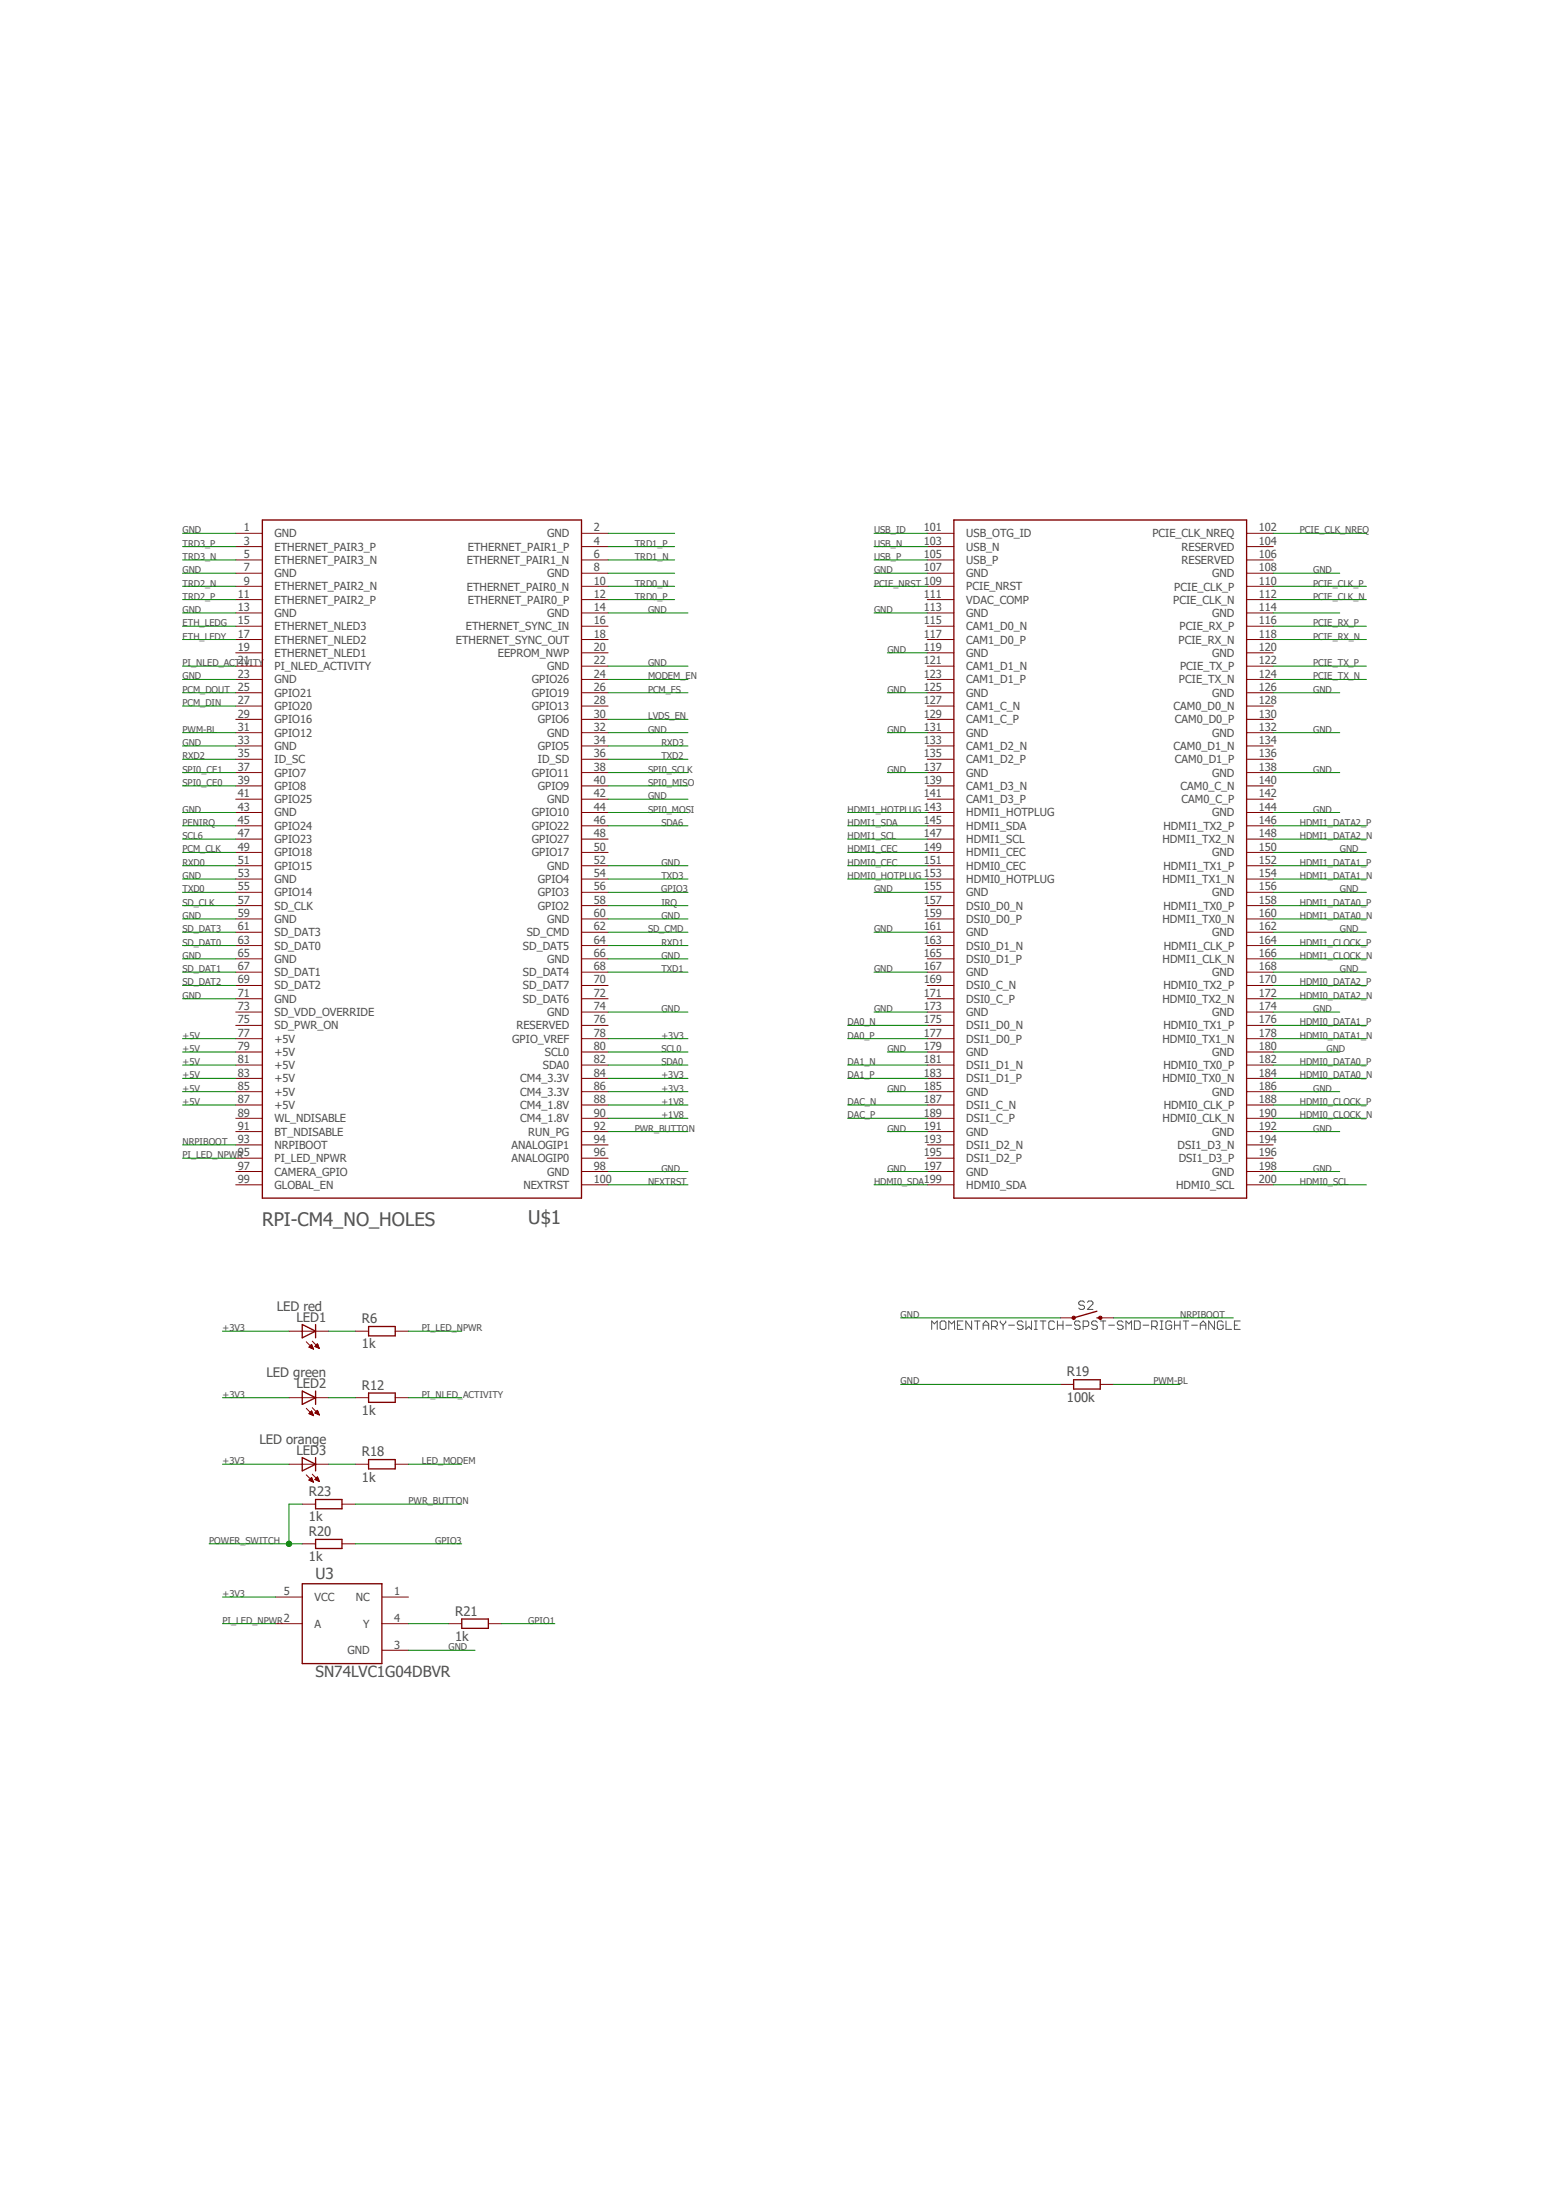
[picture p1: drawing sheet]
<svg xmlns="http://www.w3.org/2000/svg" width="297mm" height="420mm" viewBox="0 0 297 420" stroke-linecap="round" stroke-linejoin="round" font-family="sans-serif">
<path d="M34.2 99.1l228.5 221.8M262.7 99.1l-228.5 221.8" fill="none" stroke="#fff" stroke-width=".19"/>
<g fill="none" stroke="#505050" stroke-width=".19">
<path d="M177.8 253.8v-1.6l.6 .5 .5-.5v1.6M179.5 252.4l.2-.2h.6l.3 .2v1.1l-.3 .3h-.6l-.2-.3zM181.1 253.8v-1.6l.6 .5 .5-.5v1.6M182.8 253h.5M183.8 252.2h-1v1.6h1M185.5 252.2v1.6l-1.1-1.6v1.6M186 252.2h1.1M186.6 252.2v1.6M187.7 253h1M187.7 253.8v-1.1l.5-.5 .5 .5v1.1M189.3 253.2h.8l.3-.2v-.6l-.3-.2h-.8v1.6M189.8 253.2l.6 .6"/>
<path d="M190.9 252.2v.2l.6 .6M191.5 253v.8M192 252.2v.2l-.5 .6M192.5 253h1.1M195.3 252.4l-.3-.2h-.5l-.3 .2v.3l.3 .3h.5l.3 .2v.3l-.3 .3h-.5l-.3-.3M195.8 252.2v1.6l.6-.6 .5 .6v-1.6M197.4 252.2h.6M197.4 253.8h.6M197.7 252.2v1.6M198.5 252.2h1.1M199.1 252.2v1.6M201.3 252.4l-.3-.2h-.6l-.2 .2v1.1l.2 .3h.6l.3-.3"/>
<path d="M201.8 253h1.1M201.8 252.2v1.6M202.9 252.2v1.6M203.5 253h1.1M206.2 252.4l-.3-.2h-.5l-.3 .2v.3l.3 .3h.5l.3 .2v.3l-.3 .3h-.5l-.3-.3M206.8 253.2h.8l.2-.2v-.6l-.2-.2h-.8v1.6M207 248.6l-.3-.2h-.5l-.3 .2v.3l.3 .3h.5l.3 .2v.3l-.3 .3h-.5l-.3-.3M207.6 248.6l.2-.2h.6l.2 .2v.3l-1 1.1h1M209.5 252.4l-.3-.2h-.5l-.3 .2v.3l.3 .3h.5l.3 .2v.3l-.3 .3h-.5l-.3-.3M210 252.2h1.1M210.6 252.2v1.6M211.6 253h1.1"/>
<path d="M214.4 252.4l-.3-.2h-.5l-.3 .2v.3l.3 .3h.5l.3 .2v.3l-.3 .3h-.5l-.3-.3M214.9 253.8v-1.6l.6 .5 .5-.5v1.6M216.5 252.2h.9l.2 .2v1.1l-.2 .3h-.9zM218.2 253h1.1M219.8 253.2h.8l.3-.2v-.6l-.3-.2h-.8v1.6M220.4 253.2l.5 .6M221.4 252.2h.6M221.4 253.8h.6M221.7 252.2v1.6M223.6 252.4l-.2-.2h-.6l-.3 .2v1.1l.3 .3h.6l.2-.3v-.5h-.5M224.2 253h1.1M224.2 252.2v1.6"/>
<path d="M225.3 252.2v1.6M225.8 252.2h1.1M226.4 252.2v1.6M227.5 253h1.1M229.1 253h1.1M229.1 253.8v-1.1l.6-.5 .5 .5v1.1M231.8 252.2v1.6l-1.1-1.6v1.6M233.5 252.4l-.3-.2h-.5l-.3 .2v1.1l.3 .3h.5l.3-.3v-.5h-.6M234 252.2v1.6h1.1M235.6 253h.6M236.7 252.2h-1.1v1.6h1.1"/>
</g>
<path d="M50.1 99.3h60.9v129.4h-60.9zM182.1 99.3h55.9v129.4h-55.9zM209.4 251.6h.6M209.4 250.3l-4.5 1.3" fill="none" stroke="#800000" stroke-width=".25"/>
<g fill="none" stroke="#800000" stroke-width=".19">
<path d="M45 101.8h5.1M45 104.4h5.1M45 106.9h5.1M45 109.4h5.1M45 111.9h5.1M45 114.5h5.1M45 117h5.1M45 119.5h5.1M111 101.8h5.1M111 104.4h5.1M111 106.9h5.1M111 109.4h5.1"/>
<path d="M111 111.9h5.1M111 114.5h5.1M111 117h5.1M111 119.5h5.1M177 101.8h5.1M177 104.4h5.1M177 106.9h5.1M177 109.4h5.1M177 111.9h5.1M177 114.5h5.1M177 117h5.1M177 119.5h5.1"/>
<path d="M238 101.8h5M238 104.4h5M238 106.9h5M238 109.4h5M238 111.9h5M238 114.5h5M238 117h5M238 119.5h5M45 122.1h5.1M45 124.6h5.1M45 127.2h5.1M45 129.7h5.1"/>
<path d="M45 132.2h5.1M45 134.8h5.1M45 137.3h5.1M45 139.9h5.1M111 122.1h5.1M111 124.6h5.1M111 127.2h5.1M111 129.7h5.1M111 132.2h5.1M111 134.8h5.1M111 137.3h5.1M111 139.9h5.1"/>
<path d="M177 122.1h5.1M177 124.6h5.1M177 127.2h5.1M177 129.7h5.1M177 132.2h5.1M177 134.8h5.1M177 137.3h5.1M177 139.9h5.1M238 122.1h5M238 124.6h5M238 127.2h5M238 129.7h5"/>
<path d="M238 132.2h5M238 134.8h5M238 137.3h5M238 139.9h5M45 142.4h5.1M45 144.9h5.1M45 147.5h5.1M45 150h5.1M45 152.6h5.1M45 155.1h5.1M45 157.6h5.1M111 142.4h5.1"/>
<path d="M111 144.9h5.1M111 147.5h5.1M111 150h5.1M111 152.6h5.1M111 155.1h5.1M111 157.6h5.1M177 142.4h5.1M177 144.9h5.1M177 147.5h5.1M177 150h5.1M177 152.6h5.1M177 155.1h5.1"/>
<path d="M177 157.6h5.1M238 142.4h5M238 144.9h5M238 147.5h5M238 150h5M238 152.6h5M238 155.1h5M238 157.6h5M45 160.2h5.1M45 162.7h5.1M45 165.3h5.1M45 167.8h5.1"/>
<path d="M45 170.3h5.1M45 172.9h5.1M45 175.4h5.1M45 178h5.1M111 160.2h5.1M111 162.7h5.1M111 165.3h5.1M111 167.8h5.1M111 170.3h5.1M111 172.9h5.1M111 175.4h5.1M111 178h5.1"/>
<path d="M177 160.2h5.1M177 162.7h5.1M177 165.3h5.1M177 167.8h5.1M177 170.3h5.1M177 172.9h5.1M177 175.4h5.1M177 178h5.1M238 160.2h5M238 162.7h5M238 165.3h5M238 167.8h5"/>
<path d="M238 170.3h5M238 172.9h5M238 175.4h5M238 178h5M45 180.5h5.1M45 183h5.1M45 185.6h5.1M45 188.1h5.1M45 190.7h5.1M45 193.2h5.1M45 195.7h5.1M45 198.3h5.1"/>
<path d="M111 180.5h5.1M111 183h5.1M111 185.6h5.1M111 188.1h5.1M111 190.7h5.1M111 193.2h5.1M111 195.7h5.1M111 198.3h5.1M177 180.5h5.1M177 183h5.1M177 185.6h5.1M177 188.1h5.1"/>
<path d="M177 190.7h5.1M177 193.2h5.1M177 195.7h5.1M177 198.3h5.1M238 180.5h5M238 183h5M238 185.6h5M238 188.1h5M238 190.7h5M238 193.2h5M238 195.7h5M238 198.3h5"/>
<path d="M45 200.8h5.1M45 203.3h5.1M45 205.9h5.1M45 208.4h5.1M45 210.9h5.1M45 213.5h5.1M45 216h5.1M45 218.6h5.1M111 200.8h5.1M111 203.3h5.1M111 205.9h5.1M111 208.4h5.1"/>
<path d="M111 210.9h5.1M111 213.5h5.1M111 216h5.1M111 218.6h5.1M177 200.8h5.1M177 203.3h5.1M177 205.9h5.1M177 208.4h5.1M177 210.9h5.1M177 213.5h5.1M177 216h5.1M177 218.6h5.1"/>
<path d="M238 200.8h5M238 203.3h5M238 205.9h5M238 208.4h5M238 210.9h5M238 213.5h5M238 216h5M238 218.6h5M45 221.1h5.1M45 223.6h5.1M45 226.2h5.1M111 221.1h5.1"/>
<path d="M111 223.6h5.1M111 226.2h5.1M177 221.1h5.1M177 223.6h5.1M177 226.2h5.1M238 221.1h5M238 223.6h5M238 226.2h5"/>
</g>
<path d="M204.7 251.3h.5v.5l-.3 .1-.2-.1-.1-.2z" fill-rule="evenodd" fill="#800000"/>
<path d="M204.7 251.3h.5v.5l-.3 .1-.2-.1-.1-.2z" fill="none" stroke="#800000" stroke-width=".19"/>
<path d="M209.8 251.3h.5v.5l-.3 .1-.2-.1-.1-.2z" fill-rule="evenodd" fill="#800000"/>
<g fill="none" stroke="#800000" stroke-width=".19">
<path d="M55.2 254.1h7.5M58.5 256.2l1.4 1.4M59 257.1h.6M59.1 257.2h.6M59.1 257h.5M59.2 256.9h.4M59.2 257.3h.5M59.3 256.8h.2M59.4 256.8h.1M59.4 257.4h.4M59.4 256.7h.1M59.5 256.7l-.5 .5 .9 .4"/>
<path d="M59.5 256.7l.4 .9M59.6 256l1.4 1.4M59.6 257.5h.2M60.1 257h.7M60.1 257l.9 .4M60.1 257l.5-.5 .4 .9M60.2 256.9h.6M60.3 257.1h.5M60.3 256.8h.4M60.4 256.8h.3M60.5 257.2h.4M60.5 256.7h.2"/>
<path d="M60.5 256.6h.1M60.7 257.3h.2M60.9 257.4h.1M67.8 254.1h2.6M75.4 254.1h2.6M202.4 251.6h2.5M209.8 251.3h.5v.5l-.3 .1-.2-.1-.1-.2zM210 251.6h2.6M55.2 266.8h7.5M55.2 279.5h7.5M58.5 268.9l1.4 1.4M59 269.8h.6"/>
<path d="M59.1 269.9h.6M59.1 269.7h.5M59.2 269.7h.4M59.3 270h.4M59.3 269.5h.3M59.4 269.5h.1M59.4 269.4h.1M59.5 269.4l-.5 .5 .9 .4M59.5 269.4l.4 .9M59.5 270.1h.3M59.6 268.7l1.4 1.4M59.7 270.2h.1"/>
<path d="M60.1 269.7h.7M60.1 269.7l.9 .4M60.1 269.7l.5-.5 .4 .9M60.2 269.7h.6M60.3 269.8h.5M60.3 269.5h.4M60.4 269.5h.3M60.5 269.4h.2M60.5 269.9h.4M60.5 269.3h.1M60.7 270h.2M60.9 270.1h.1"/>
<path d="M67.8 266.8h2.6M67.8 279.5h2.6M75.4 266.8h2.6M75.4 279.5h2.6M202.4 264.3h2.5M210 264.3h2.6M57.7 294.7h2.5M57.7 287.1h2.5M58.5 281.6l1.4 1.4M59 282.6l.9 .4M59 282.5h.6M59.1 282.4h.5"/>
<path d="M59.1 282.6h.6M59.2 282.4h.4M59.3 282.7h.4M59.3 282.3h.3M59.4 282.2h.1M59.4 282.1h.1M59.5 282.1l-.5 .5M59.5 282.1l.4 .9M59.5 282.8h.3M59.6 281.4l1.4 1.4M59.7 282.9h.1M60.1 282.4h.7"/>
<path d="M60.1 282.4l.9 .4M60.1 282.4l.5-.5 .4 .9M60.2 282.4h.6M60.3 282.3h.4M60.3 282.5h.6M60.4 282.2h.3M60.5 282.1h.2M60.5 282.6h.4M60.5 282h.1M60.7 282.7h.2M60.9 282.8h.1M65.3 294.7h2.5"/>
<path d="M65.3 287.1h2.5M52.6 310h5.1M52.6 304.9h5.1M72.9 310h5.1M72.9 304.9h5.1M72.9 315h5.1M85.6 310h2.5M93.2 310h2.6"/>
</g>
<g fill="none" stroke="#800000" stroke-width=".25">
<path d="M57.7 252.9l2.5 1.2-2.5 1.3zM60.2 252.9v2.5M70.4 253.2h5v1.8h-5zM57.7 265.6l2.5 1.2-2.5 1.3zM57.7 278.3l2.5 1.2-2.5 1.3zM60.2 265.6v2.5M60.2 278.3v2.5M70.4 265.9h5v1.8h-5zM70.4 278.6h5v1.8h-5zM204.9 263.4h5.1v1.8h-5.1zM60.2 286.3h5.1v1.7h-5.1zM60.2 293.9h5.1v1.7h-5.1z"/>
<path d="M57.7 302.3h15.2v15.3h-15.2zM88.1 309.1h5.1v1.8h-5.1z"/>
</g>
<g fill="none" stroke="#008000" stroke-width=".19">
<path d="M34.8 101.8h10.2M34.8 109.4h10.2M34.8 117h10.2M34.8 104.4h10.2M34.8 106.9h10.2M34.8 114.5h10.2M34.8 111.9h10.2M34.8 119.5h10.2M116.1 101.8h12.7M116.1 109.4h12.7M116.1 117h15.2M116.1 104.4h12.7"/>
<path d="M116.1 106.9h12.7M116.1 114.5h12.7M116.1 111.9h12.7M166.8 101.8h10.2M166.8 109.4h10.2M166.8 117h10.2M166.8 104.4h10.2M166.8 106.9h10.2M166.8 111.9h10.2M243 101.8h17.8M243 109.4h12.7M243 117h12.7"/>
<path d="M243 114.5h17.8M243 111.9h17.8M243 119.5h17.8M34.8 129.7h10.2M34.8 139.9h10.2M34.8 127.2h10.2M34.8 132.2h10.2M34.8 122.1h10.2M34.8 134.8h10.2M116.1 129.7h15.2M116.1 139.9h15.2M116.1 127.2h15.2"/>
<path d="M116.1 132.2h15.2M116.1 137.3h15.2M169.4 139.9h7.6M169.4 124.6h7.6M169.4 132.2h7.6M243 129.7h17.8M243 139.9h12.7M243 127.2h17.8M243 132.2h12.7M243 122.1h17.8M34.8 142.4h10.2M34.8 155.1h10.2"/>
<path d="M34.8 147.5h10.2M34.8 157.6h10.2M34.8 150h10.2M34.8 144.9h10.2M116.1 142.4h15.2M116.1 155.1h15.2M116.1 152.6h15.2M116.1 147.5h15.2M116.1 157.6h15.2M116.1 150h15.2M116.1 144.9h15.2M161.8 155.1h15.2"/>
<path d="M161.8 157.6h15.2M169.4 147.5h7.6M243 155.1h12.7M243 147.5h12.7M243 157.6h17.8M34.8 175.4h10.2M34.8 167.8h10.2M34.8 165.3h10.2M34.8 170.3h10.2M34.8 178h10.2M34.8 162.7h10.2M34.8 172.9h10.2"/>
<path d="M34.8 160.2h10.2M116.1 175.4h15.2M116.1 167.8h15.2M116.1 165.3h15.2M116.1 170.3h15.2M116.1 178h15.2M116.1 172.9h15.2M161.8 162.7h15.2M161.8 160.2h15.2M166.8 170.3h10.2M166.8 178h10.2M243 175.4h17.8"/>
<path d="M243 167.8h17.8M243 165.3h17.8M243 170.3h17.8M243 178h17.8M243 162.7h17.8M243 172.9h17.8M243 160.2h17.8M34.8 183h10.2M34.8 190.7h10.2M34.8 185.6h10.2M34.8 198.3h10.2M34.8 188.1h10.2"/>
<path d="M34.8 180.5h10.2M116.1 183h15.2M116.1 193.2h15.2M116.1 185.6h15.2M116.1 198.3h15.2M116.1 180.5h15.2M161.8 198.3h15.2M161.8 195.7h15.2M166.8 193.2h10.2M166.8 185.6h10.2M243 183h17.8M243 193.2h12.7"/>
<path d="M243 185.6h17.8M243 180.5h17.8M34.8 200.8h10.2M34.8 208.4h10.2M34.8 205.9h10.2M34.8 210.9h10.2M34.8 203.3h10.2M34.8 218.6h10.2M116.1 200.8h15.2M116.1 208.4h15.2M116.1 205.9h15.2M116.1 210.9h15.2"/>
<path d="M116.1 213.5h15.2M116.1 203.3h15.2M161.8 210.9h15.2M161.8 213.5h15.2M161.8 203.3h15.2M169.4 200.8h7.6M169.4 208.4h7.6M169.4 216h7.6M243 200.8h12.7M243 208.4h12.7M243 216h12.7M34.8 221.1h10.2"/>
<path d="M116.1 223.6h15.2M116.1 226.2h15.2M169.4 223.6h7.6M243 223.6h12.7M42.5 254.1h12.7M62.7 254.1h5.1M78 254.1h10.1M171.9 251.6h30.5M212.6 251.6h22.8M42.5 266.8h12.7M42.5 279.5h12.7M62.7 266.8h5.1"/>
<path d="M62.7 279.5h5.1M78 266.8h10.1M78 279.5h10.1M171.9 264.3h30.5M212.6 264.3h12.7M39.9 294.7h17.8M57.7 287.1h-2.5v7.6M67.8 294.7h20.3M42.5 304.9h10.1M42.5 310h10.1M78 315h12.7"/>
</g>
<circle cx="55.2" cy="294.7" r=".51" fill="#008000"/>
<g fill="none" stroke="#008000" stroke-width=".19">
<path d="M161.8 167.8h15.2M161.8 165.3h15.2M243 188.1h17.8M243 190.7h17.8M243 195.7h17.8M243 198.3h17.8M116.1 216h15.2M161.8 205.9h15.2M243 203.3h17.8M243 205.9h17.8M243 210.9h17.8M243 213.5h17.8"/>
<path d="M166.8 226.2h10.2M243 226.2h17.8M67.8 287.1h20.3M78 310h7.6M95.8 310h10.1"/>
<circle cx="55.2" cy="294.7" r=".51"/>
</g>
<g font-size="3.6" fill="#505050">
<text x="50" y="234">RPI-CM4_NO_HOLES</text>
<text x="100.8" y="233.7">U$1</text>
</g>
<g font-size="2.9" fill="#505050">
<text x="60.2" y="301.4">U3</text>
<text x="60.2" y="320.1">SN74LVC1G04DBVR</text>
</g>
<g font-size="2.5" fill="#505050">
<text x="52.8" y="250.2">LED red</text>
<text x="56.6" y="252.4">LED1</text>
<text x="69.1" y="257.4">1k</text>
<text x="69.1" y="252.6">R6</text>
<text x="50.9" y="262.9">LED green</text>
<text x="203.7" y="262.8">R19</text>
<text x="56.6" y="265.1">LED2</text>
<text x="69.1" y="265.3">R12</text>
<text x="203.7" y="267.6">100k</text>
<text x="49.5" y="275.6">LED orange</text>
<text x="69.1" y="270.1">1k</text>
<text x="56.6" y="277.8">LED3</text>
<text x="69.1" y="278">R18</text>
<text x="59" y="285.6">R23</text>
<text x="69.1" y="282.8">1k</text>
<text x="59" y="290.5">1k</text>
<text x="59" y="293.2">R20</text>
<text x="59" y="298">1k</text>
<text x="86.9" y="308.5">R21</text>
<text x="86.9" y="313.3">1k</text>
</g>
<g font-size="2.1" fill="#505050">
<text x="46.6" y="101.4">1</text>
<text x="113.3" y="101.4">2</text>
<text x="176.3" y="101.4">101</text>
<text x="240.3" y="101.4">102</text>
<text x="46.6" y="104">3</text>
<text x="46.6" y="106.5">5</text>
<text x="52.4" y="102.6">GND</text>
<text x="52.4" y="105.1">ETHERNET_PAIR3_P</text>
<text x="52.4" y="107.7">ETHERNET_PAIR3_N</text>
<text x="89.1" y="107.7">ETHERNET_PAIR1_N</text>
<text x="89.3" y="105.1">ETHERNET_PAIR1_P</text>
<text x="104.4" y="102.6">GND</text>
<text x="113.3" y="104">4</text>
<text x="113.3" y="106.5">6</text>
<text x="176.3" y="104">103</text>
<text x="176.3" y="106.5">105</text>
<text x="184.4" y="102.6">USB_OTG_ID</text>
<text x="184.4" y="105.1">USB_N</text>
<text x="184.4" y="107.7">USB_P</text>
<text x="220" y="102.6">PCIE_CLK_NREQ</text>
<text x="225.6" y="105.1">RESERVED</text>
<text x="225.6" y="107.7">RESERVED</text>
<text x="240.3" y="104">104</text>
<text x="240.3" y="106.5">106</text>
<text x="46.6" y="109.1">7</text>
<text x="46.6" y="111.6">9</text>
<text x="52.4" y="110.2">GND</text>
<text x="52.4" y="112.7">ETHERNET_PAIR2_N</text>
<text x="89.1" y="112.7">ETHERNET_PAIR0_N</text>
<text x="104.4" y="110.2">GND</text>
<text x="113.3" y="109.1">8</text>
<text x="113.3" y="111.6">10</text>
<text x="176.3" y="109.1">107</text>
<text x="176.3" y="111.6">109</text>
<text x="184.4" y="110.2">GND</text>
<text x="184.4" y="112.7">PCIE_NRST</text>
<text x="224.2" y="112.7">PCIE_CLK_P</text>
<text x="231.4" y="110.2">GND</text>
<text x="240.3" y="109.1">108</text>
<text x="240.3" y="111.6">110</text>
<text x="45.4" y="114.1">11</text>
<text x="45.4" y="116.7">13</text>
<text x="45.4" y="119.2">15</text>
<text x="52.4" y="115.2">ETHERNET_PAIR2_P</text>
<text x="52.4" y="117.8">GND</text>
<text x="89.3" y="115.2">ETHERNET_PAIR0_P</text>
<text x="104.4" y="117.8">GND</text>
<text x="113.3" y="114.1">12</text>
<text x="113.3" y="116.7">14</text>
<text x="113.3" y="119.2">16</text>
<text x="176.3" y="114.1">111</text>
<text x="176.3" y="116.7">113</text>
<text x="176.3" y="119.2">115</text>
<text x="184.4" y="115.2">VDAC_COMP</text>
<text x="184.4" y="117.8">GND</text>
<text x="223.9" y="115.2">PCIE_CLK_N</text>
<text x="231.4" y="117.8">GND</text>
<text x="240.3" y="114.1">112</text>
<text x="240.3" y="116.7">114</text>
<text x="240.3" y="119.2">116</text>
<text x="45.4" y="121.8">17</text>
<text x="45.4" y="124.3">19</text>
<text x="52.4" y="120.3">ETHERNET_NLED3</text>
<text x="52.4" y="122.9">ETHERNET_NLED2</text>
<text x="52.4" y="125.4">ETHERNET_NLED1</text>
<text x="87" y="122.9">ETHERNET_SYNC_OUT</text>
<text x="88.9" y="120.3">ETHERNET_SYNC_IN</text>
<text x="95" y="125.4">EEPROM_NWP</text>
<text x="113.3" y="121.8">18</text>
<text x="113.3" y="124.3">20</text>
<text x="176.3" y="121.8">117</text>
<text x="176.3" y="124.3">119</text>
<text x="184.4" y="120.3">CAM1_D0_N</text>
<text x="184.4" y="122.9">CAM1_D0_P</text>
<text x="184.4" y="125.4">GND</text>
<text x="225" y="122.9">PCIE_RX_N</text>
<text x="225.2" y="120.3">PCIE_RX_P</text>
<text x="231.4" y="125.4">GND</text>
<text x="240.3" y="121.8">118</text>
<text x="240.3" y="124.3">120</text>
<text x="45.4" y="126.8">21</text>
<text x="45.4" y="129.4">23</text>
<text x="45.4" y="131.9">25</text>
<text x="52.4" y="127.9">PI_NLED_ACTIVITY</text>
<text x="52.4" y="130.5">GND</text>
<text x="101.5" y="130.5">GPIO26</text>
<text x="104.4" y="127.9">GND</text>
<text x="113.3" y="126.8">22</text>
<text x="113.3" y="129.4">24</text>
<text x="113.3" y="131.9">26</text>
<text x="176.3" y="126.8">121</text>
<text x="176.3" y="129.4">123</text>
<text x="176.3" y="131.9">125</text>
<text x="184.4" y="127.9">CAM1_D1_N</text>
<text x="184.4" y="130.5">CAM1_D1_P</text>
<text x="225" y="130.5">PCIE_TX_N</text>
<text x="225.3" y="127.9">PCIE_TX_P</text>
<text x="240.3" y="126.8">122</text>
<text x="240.3" y="129.4">124</text>
<text x="240.3" y="131.9">126</text>
<text x="45.4" y="134.5">27</text>
<text x="45.4" y="137">29</text>
<text x="52.4" y="133">GPIO21</text>
<text x="52.4" y="135.6">GPIO20</text>
<text x="101.5" y="133">GPIO19</text>
<text x="101.5" y="135.6">GPIO13</text>
<text x="113.3" y="134.5">28</text>
<text x="113.3" y="137">30</text>
<text x="176.3" y="134.5">127</text>
<text x="176.3" y="137">129</text>
<text x="184.4" y="133">GND</text>
<text x="184.4" y="135.6">CAM1_C_N</text>
<text x="224" y="135.6">CAM0_D0_N</text>
<text x="231.4" y="133">GND</text>
<text x="240.3" y="134.5">128</text>
<text x="240.3" y="137">130</text>
<text x="45.4" y="139.5">31</text>
<text x="45.4" y="142.1">33</text>
<text x="52.4" y="138.1">GPIO16</text>
<text x="52.4" y="140.6">GPIO12</text>
<text x="52.4" y="143.2">GND</text>
<text x="102.7" y="138.1">GPIO6</text>
<text x="102.7" y="143.2">GPIO5</text>
<text x="104.4" y="140.6">GND</text>
<text x="113.3" y="139.5">32</text>
<text x="113.3" y="142.1">34</text>
<text x="176.3" y="139.5">131</text>
<text x="176.3" y="142.1">133</text>
<text x="184.4" y="138.1">CAM1_C_P</text>
<text x="184.4" y="140.6">GND</text>
<text x="184.4" y="143.2">CAM1_D2_N</text>
<text x="224" y="143.2">CAM0_D1_N</text>
<text x="224.2" y="138.1">CAM0_D0_P</text>
<text x="231.4" y="140.6">GND</text>
<text x="240.3" y="139.5">132</text>
<text x="240.3" y="142.1">134</text>
<text x="45.4" y="144.6">35</text>
<text x="45.4" y="147.2">37</text>
<text x="45.4" y="149.7">39</text>
<text x="52.4" y="145.7">ID_SC</text>
<text x="52.4" y="148.3">GPIO7</text>
<text x="101.5" y="148.3">GPIO11</text>
<text x="102.7" y="145.7">ID_SD</text>
<text x="113.3" y="144.6">36</text>
<text x="113.3" y="147.2">38</text>
<text x="113.3" y="149.7">40</text>
<text x="176.3" y="144.6">135</text>
<text x="176.3" y="147.2">137</text>
<text x="176.3" y="149.7">139</text>
<text x="184.4" y="145.7">CAM1_D2_P</text>
<text x="184.4" y="148.3">GND</text>
<text x="224.2" y="145.7">CAM0_D1_P</text>
<text x="231.4" y="148.3">GND</text>
<text x="240.3" y="144.6">136</text>
<text x="240.3" y="147.2">138</text>
<text x="240.3" y="149.7">140</text>
<text x="45.4" y="152.2">41</text>
<text x="45.4" y="154.8">43</text>
<text x="52.4" y="150.8">GPIO8</text>
<text x="52.4" y="153.3">GPIO25</text>
<text x="52.4" y="155.9">GND</text>
<text x="101.5" y="155.9">GPIO10</text>
<text x="102.7" y="150.8">GPIO9</text>
<text x="104.4" y="153.3">GND</text>
<text x="113.3" y="152.2">42</text>
<text x="113.3" y="154.8">44</text>
<text x="176.3" y="152.2">141</text>
<text x="176.3" y="154.8">143</text>
<text x="184.4" y="150.8">CAM1_D3_N</text>
<text x="184.4" y="153.3">CAM1_D3_P</text>
<text x="184.4" y="155.9">HDMI1_HOTPLUG</text>
<text x="225.3" y="150.8">CAM0_C_N</text>
<text x="225.6" y="153.3">CAM0_C_P</text>
<text x="231.4" y="155.9">GND</text>
<text x="240.3" y="152.2">142</text>
<text x="240.3" y="154.8">144</text>
<text x="45.4" y="157.3">45</text>
<text x="45.4" y="159.9">47</text>
<text x="52.4" y="158.4">GPIO24</text>
<text x="52.4" y="161">GPIO23</text>
<text x="101.5" y="158.4">GPIO22</text>
<text x="101.5" y="161">GPIO27</text>
<text x="113.3" y="157.3">46</text>
<text x="113.3" y="159.9">48</text>
<text x="176.3" y="157.3">145</text>
<text x="176.3" y="159.9">147</text>
<text x="184.4" y="158.4">HDMI1_SDA</text>
<text x="184.4" y="161">HDMI1_SCL</text>
<text x="221.9" y="161">HDMI1_TX2_N</text>
<text x="222.1" y="158.4">HDMI1_TX2_P</text>
<text x="240.3" y="157.3">146</text>
<text x="240.3" y="159.9">148</text>
<text x="45.4" y="162.4">49</text>
<text x="45.4" y="164.9">51</text>
<text x="45.4" y="167.5">53</text>
<text x="52.4" y="163.5">GPIO18</text>
<text x="52.4" y="166">GPIO15</text>
<text x="101.5" y="163.5">GPIO17</text>
<text x="104.4" y="166">GND</text>
<text x="113.3" y="162.4">50</text>
<text x="113.3" y="164.9">52</text>
<text x="113.3" y="167.5">54</text>
<text x="176.3" y="162.4">149</text>
<text x="176.3" y="164.9">151</text>
<text x="176.3" y="167.5">153</text>
<text x="184.4" y="163.5">HDMI1_CEC</text>
<text x="184.4" y="166">HDMI0_CEC</text>
<text x="222.1" y="166">HDMI1_TX1_P</text>
<text x="231.4" y="163.5">GND</text>
<text x="240.3" y="162.4">150</text>
<text x="240.3" y="164.9">152</text>
<text x="240.3" y="167.5">154</text>
<text x="45.4" y="170">55</text>
<text x="45.4" y="172.5">57</text>
<text x="52.4" y="168.6">GND</text>
<text x="52.4" y="171.1">GPIO14</text>
<text x="52.4" y="173.7">SD_CLK</text>
<text x="102.7" y="168.6">GPIO4</text>
<text x="102.7" y="171.1">GPIO3</text>
<text x="102.7" y="173.7">GPIO2</text>
<text x="113.3" y="170">56</text>
<text x="113.3" y="172.5">58</text>
<text x="176.3" y="170">155</text>
<text x="176.3" y="172.5">157</text>
<text x="184.4" y="168.6">HDMI0_HOTPLUG</text>
<text x="184.4" y="171.1">GND</text>
<text x="184.4" y="173.7">DSI0_D0_N</text>
<text x="221.9" y="168.6">HDMI1_TX1_N</text>
<text x="222.1" y="173.7">HDMI1_TX0_P</text>
<text x="231.4" y="171.1">GND</text>
<text x="240.3" y="170">156</text>
<text x="240.3" y="172.5">158</text>
<text x="45.4" y="175">59</text>
<text x="45.4" y="177.6">61</text>
<text x="52.4" y="176.2">GND</text>
<text x="52.4" y="178.7">SD_DAT3</text>
<text x="100.5" y="178.7">SD_CMD</text>
<text x="104.4" y="176.2">GND</text>
<text x="113.3" y="175">60</text>
<text x="113.3" y="177.6">62</text>
<text x="176.3" y="175">159</text>
<text x="176.3" y="177.6">161</text>
<text x="184.4" y="176.2">DSI0_D0_P</text>
<text x="184.4" y="178.7">GND</text>
<text x="221.9" y="176.2">HDMI1_TX0_N</text>
<text x="231.4" y="178.7">GND</text>
<text x="240.3" y="175">160</text>
<text x="240.3" y="177.6">162</text>
<text x="45.4" y="180.1">63</text>
<text x="45.4" y="182.7">65</text>
<text x="45.4" y="185.2">67</text>
<text x="52.4" y="181.3">SD_DAT0</text>
<text x="52.4" y="183.8">GND</text>
<text x="99.8" y="181.3">SD_DAT5</text>
<text x="104.4" y="183.8">GND</text>
<text x="113.3" y="180.1">64</text>
<text x="113.3" y="182.7">66</text>
<text x="113.3" y="185.2">68</text>
<text x="176.3" y="180.1">163</text>
<text x="176.3" y="182.7">165</text>
<text x="176.3" y="185.2">167</text>
<text x="184.4" y="181.3">DSI0_D1_N</text>
<text x="184.4" y="183.8">DSI0_D1_P</text>
<text x="221.9" y="183.8">HDMI1_CLK_N</text>
<text x="222.1" y="181.3">HDMI1_CLK_P</text>
<text x="240.3" y="180.1">164</text>
<text x="240.3" y="182.7">166</text>
<text x="240.3" y="185.2">168</text>
<text x="45.4" y="187.7">69</text>
<text x="45.4" y="190.3">71</text>
<text x="52.4" y="186.4">SD_DAT1</text>
<text x="52.4" y="188.9">SD_DAT2</text>
<text x="52.4" y="191.4">GND</text>
<text x="99.8" y="186.4">SD_DAT4</text>
<text x="99.8" y="188.9">SD_DAT7</text>
<text x="99.8" y="191.4">SD_DAT6</text>
<text x="113.3" y="187.7">70</text>
<text x="113.3" y="190.3">72</text>
<text x="176.3" y="187.7">169</text>
<text x="176.3" y="190.3">171</text>
<text x="184.4" y="186.4">GND</text>
<text x="184.4" y="188.9">DSI0_C_N</text>
<text x="184.4" y="191.4">DSI0_C_P</text>
<text x="221.9" y="191.4">HDMI0_TX2_N</text>
<text x="222.1" y="188.9">HDMI0_TX2_P</text>
<text x="231.4" y="186.4">GND</text>
<text x="240.3" y="187.7">170</text>
<text x="240.3" y="190.3">172</text>
<text x="45.4" y="192.8">73</text>
<text x="45.4" y="195.4">75</text>
<text x="45.4" y="197.9">77</text>
<text x="52.4" y="194">SD_VDD_OVERRIDE</text>
<text x="52.4" y="196.5">SD_PWR_ON</text>
<text x="98.6" y="196.5">RESERVED</text>
<text x="104.4" y="194">GND</text>
<text x="113.3" y="192.8">74</text>
<text x="113.3" y="195.4">76</text>
<text x="113.3" y="197.9">78</text>
<text x="176.3" y="192.8">173</text>
<text x="176.3" y="195.4">175</text>
<text x="176.3" y="197.9">177</text>
<text x="184.4" y="194">GND</text>
<text x="184.4" y="196.5">DSI1_D0_N</text>
<text x="222.1" y="196.5">HDMI0_TX1_P</text>
<text x="231.4" y="194">GND</text>
<text x="240.3" y="192.8">174</text>
<text x="240.3" y="195.4">176</text>
<text x="240.3" y="197.9">178</text>
<text x="45.4" y="200.4">79</text>
<text x="45.4" y="203">81</text>
<text x="52.4" y="199.1">+5V</text>
<text x="52.4" y="201.6">+5V</text>
<text x="97.8" y="199.1">GPIO_VREF</text>
<text x="104" y="201.6">SCL0</text>
<text x="113.3" y="200.4">80</text>
<text x="113.3" y="203">82</text>
<text x="176.3" y="200.4">179</text>
<text x="176.3" y="203">181</text>
<text x="184.4" y="199.1">DSI1_D0_P</text>
<text x="184.4" y="201.6">GND</text>
<text x="221.9" y="199.1">HDMI0_TX1_N</text>
<text x="231.4" y="201.6">GND</text>
<text x="240.3" y="200.4">180</text>
<text x="240.3" y="203">182</text>
<text x="45.4" y="205.5">83</text>
<text x="45.4" y="208.1">85</text>
<text x="52.4" y="204.1">+5V</text>
<text x="52.4" y="206.6">+5V</text>
<text x="52.4" y="209.2">+5V</text>
<text x="99.3" y="206.6">CM4_3.3V</text>
<text x="99.3" y="209.2">CM4_3.3V</text>
<text x="103.6" y="204.1">SDA0</text>
<text x="113.3" y="205.5">84</text>
<text x="113.3" y="208.1">86</text>
<text x="176.3" y="205.5">183</text>
<text x="176.3" y="208.1">185</text>
<text x="184.4" y="204.1">DSI1_D1_N</text>
<text x="184.4" y="206.6">DSI1_D1_P</text>
<text x="184.4" y="209.2">GND</text>
<text x="221.9" y="206.6">HDMI0_TX0_N</text>
<text x="222.1" y="204.1">HDMI0_TX0_P</text>
<text x="231.4" y="209.2">GND</text>
<text x="240.3" y="205.5">184</text>
<text x="240.3" y="208.1">186</text>
<text x="45.4" y="210.6">87</text>
<text x="45.4" y="213.1">89</text>
<text x="45.4" y="215.7">91</text>
<text x="52.4" y="211.7">+5V</text>
<text x="52.4" y="214.2">WL_NDISABLE</text>
<text x="99.3" y="211.7">CM4_1.8V</text>
<text x="99.3" y="214.2">CM4_1.8V</text>
<text x="113.3" y="210.6">88</text>
<text x="113.3" y="213.1">90</text>
<text x="113.3" y="215.7">92</text>
<text x="176.3" y="210.6">187</text>
<text x="176.3" y="213.1">189</text>
<text x="176.3" y="215.7">191</text>
<text x="184.4" y="211.7">DSI1_C_N</text>
<text x="184.4" y="214.2">DSI1_C_P</text>
<text x="221.9" y="214.2">HDMI0_CLK_N</text>
<text x="222.1" y="211.7">HDMI0_CLK_P</text>
<text x="240.3" y="210.6">188</text>
<text x="240.3" y="213.1">190</text>
<text x="240.3" y="215.7">192</text>
<text x="45.4" y="218.2">93</text>
<text x="45.4" y="220.8">95</text>
<text x="52.4" y="216.8">BT_NDISABLE</text>
<text x="52.4" y="219.3">NRPIBOOT</text>
<text x="52.4" y="221.9">PI_LED_NPWR</text>
<text x="97.7" y="219.3">ANALOGIP1</text>
<text x="97.7" y="221.9">ANALOGIP0</text>
<text x="100.8" y="216.8">RUN_PG</text>
<text x="113.3" y="218.2">94</text>
<text x="113.3" y="220.8">96</text>
<text x="176.3" y="218.2">193</text>
<text x="176.3" y="220.8">195</text>
<text x="184.4" y="216.8">GND</text>
<text x="184.4" y="219.3">DSI1_D2_N</text>
<text x="184.4" y="221.9">DSI1_D2_P</text>
<text x="224.8" y="219.3">DSI1_D3_N</text>
<text x="225" y="221.9">DSI1_D3_P</text>
<text x="231.4" y="216.8">GND</text>
<text x="240.3" y="218.2">194</text>
<text x="240.3" y="220.8">196</text>
<text x="45.4" y="223.3">97</text>
<text x="45.4" y="225.8">99</text>
<text x="52.4" y="224.4">CAMERA_GPIO</text>
<text x="52.4" y="226.9">GLOBAL_EN</text>
<text x="99.9" y="226.9">NEXTRST</text>
<text x="104.4" y="224.4">GND</text>
<text x="113.3" y="223.3">98</text>
<text x="113.3" y="225.8">100</text>
<text x="176.3" y="223.3">197</text>
<text x="176.3" y="225.8">199</text>
<text x="184.4" y="224.4">GND</text>
<text x="184.4" y="226.9">HDMI0_SDA</text>
<text x="224.5" y="226.9">HDMI0_SCL</text>
<text x="231.4" y="224.4">GND</text>
<text x="240.3" y="223.3">198</text>
<text x="240.3" y="225.8">200</text>
<text x="54.2" y="304.5">5</text>
<text x="60" y="305.6">VCC</text>
<text x="67.9" y="305.6">NC</text>
<text x="75.3" y="304.5">1</text>
<text x="54.2" y="309.6">2</text>
<text x="60" y="310.7">A</text>
<text x="69.3" y="310.7">Y</text>
<text x="75.3" y="309.6">4</text>
<text x="66.3" y="315.8">GND</text>
<text x="75.3" y="314.7">3</text>
</g>
<g font-size="1.8" fill="#505050">
<text x="34.8" y="101.8">GND</text>
<text x="166.8" y="101.8">USB_ID</text>
<text x="248.1" y="101.8">PCIE_CLK_NREQ</text>
<text x="34.8" y="106.9">TRD3_N</text>
<text x="34.8" y="104.4">TRD3_P</text>
<text x="121.2" y="104.4">TRD1_P</text>
<text x="121.2" y="106.9">TRD1_N</text>
<text x="166.8" y="106.9">USB_P</text>
<text x="166.8" y="104.4">USB_N</text>
<text x="34.8" y="109.4">GND</text>
<text x="34.8" y="112">TRD2_N</text>
<text x="121.2" y="112">TRD0_N</text>
<text x="166.8" y="109.4">GND</text>
<text x="166.8" y="112">PCIE_NRST</text>
<text x="250.7" y="109.4">GND</text>
<text x="250.7" y="112">PCIE_CLK_P</text>
<text x="34.8" y="117">GND</text>
<text x="34.8" y="114.5">TRD2_P</text>
<text x="34.8" y="119.6">ETH_LEDG</text>
<text x="121.2" y="114.5">TRD0_P</text>
<text x="123.7" y="117">GND</text>
<text x="166.8" y="117">GND</text>
<text x="250.7" y="114.5">PCIE_CLK_N</text>
<text x="250.7" y="119.6">PCIE_RX_P</text>
<text x="34.8" y="122.1">ETH_LEDY</text>
<text x="169.4" y="124.6">GND</text>
<text x="250.7" y="122.1">PCIE_RX_N</text>
<text x="34.8" y="129.7">GND</text>
<text x="34.8" y="127.2">PI_NLED_ACTIVITY</text>
<text x="123.7" y="127.2">GND</text>
<text x="123.7" y="129.7">MODEM_EN</text>
<text x="250.7" y="127.2">PCIE_TX_P</text>
<text x="250.7" y="129.7">PCIE_TX_N</text>
<text x="34.8" y="132.3">PCM_DOUT</text>
<text x="34.8" y="134.8">PCM_DIN</text>
<text x="123.7" y="132.3">PCM_FS</text>
<text x="123.7" y="137.3">LVDS_EN</text>
<text x="169.4" y="132.3">GND</text>
<text x="250.7" y="132.3">GND</text>
<text x="34.8" y="142.4">GND</text>
<text x="34.8" y="139.9">PWM-BL</text>
<text x="123.7" y="139.9">GND</text>
<text x="126.2" y="142.4">RXD3</text>
<text x="169.4" y="139.9">GND</text>
<text x="250.7" y="139.9">GND</text>
<text x="34.8" y="145">RXD2</text>
<text x="34.8" y="147.5">SPI0_CE1</text>
<text x="123.7" y="147.5">SPI0_SCLK</text>
<text x="126.2" y="145">TXD2</text>
<text x="169.4" y="147.5">GND</text>
<text x="250.7" y="147.5">GND</text>
<text x="34.8" y="155.1">GND</text>
<text x="34.8" y="150">SPI0_CE0</text>
<text x="123.7" y="152.6">GND</text>
<text x="123.7" y="155.1">SPI0_MOSI</text>
<text x="123.7" y="150">SPI0_MISO</text>
<text x="161.8" y="155.1">HDMI1_HOTPLUG</text>
<text x="250.7" y="155.1">GND</text>
<text x="34.8" y="160.2">SCL6</text>
<text x="34.8" y="157.7">PENIRQ</text>
<text x="126.2" y="157.7">SDA6</text>
<text x="161.8" y="160.2">HDMI1_SCL</text>
<text x="161.8" y="157.7">HDMI1_SDA</text>
<text x="248.1" y="160.2">HDMI1_DATA2_N</text>
<text x="248.1" y="157.7">HDMI1_DATA2_P</text>
<text x="34.8" y="167.8">GND</text>
<text x="34.8" y="162.7">PCM_CLK</text>
<text x="34.8" y="165.3">RXD0</text>
<text x="126.2" y="165.3">GND</text>
<text x="126.2" y="167.8">TXD3</text>
<text x="161.8" y="162.7">HDMI1_CEC</text>
<text x="161.8" y="167.8">HDMI0_HOTPLUG</text>
<text x="161.8" y="165.3">HDMI0_CEC</text>
<text x="248.1" y="167.8">HDMI1_DATA1_N</text>
<text x="248.1" y="165.3">HDMI1_DATA1_P</text>
<text x="255.7" y="162.7">GND</text>
<text x="34.8" y="172.9">SD_CLK</text>
<text x="34.8" y="170.4">TXD0</text>
<text x="126.2" y="170.4">GPIO3</text>
<text x="126.2" y="172.9">IRQ</text>
<text x="166.8" y="170.4">GND</text>
<text x="248.1" y="172.9">HDMI1_DATA0_P</text>
<text x="255.7" y="170.4">GND</text>
<text x="34.8" y="175.4">GND</text>
<text x="34.8" y="178">SD_DAT3</text>
<text x="123.7" y="178">SD_CMD</text>
<text x="126.2" y="175.4">GND</text>
<text x="166.8" y="178">GND</text>
<text x="248.1" y="175.4">HDMI1_DATA0_N</text>
<text x="255.7" y="178">GND</text>
<text x="34.8" y="183.1">GND</text>
<text x="34.8" y="185.6">SD_DAT1</text>
<text x="34.8" y="180.5">SD_DAT0</text>
<text x="126.2" y="183.1">GND</text>
<text x="126.2" y="185.6">TXD1</text>
<text x="126.2" y="180.5">RXD1</text>
<text x="166.8" y="185.6">GND</text>
<text x="248.1" y="180.5">HDMI1_CLOCK_P</text>
<text x="248.1" y="183.1">HDMI1_CLOCK_N</text>
<text x="255.7" y="185.6">GND</text>
<text x="34.8" y="190.7">GND</text>
<text x="34.8" y="188.1">SD_DAT2</text>
<text x="248.1" y="188.1">HDMI0_DATA2_P</text>
<text x="248.1" y="190.7">HDMI0_DATA2_N</text>
<text x="126.2" y="193.2">GND</text>
<text x="161.8" y="195.8">DA0_N</text>
<text x="166.8" y="193.2">GND</text>
<text x="248.1" y="195.8">HDMI0_DATA1_P</text>
<text x="250.7" y="193.2">GND</text>
<text x="34.8" y="198.3">+5V</text>
<text x="34.8" y="200.8">+5V</text>
<text x="34.8" y="203.4">+5V</text>
<text x="126.2" y="198.3">+3V3</text>
<text x="126.2" y="200.8">SCL0</text>
<text x="126.2" y="203.4">SDA0</text>
<text x="161.8" y="198.3">DA0_P</text>
<text x="161.8" y="203.4">DA1_N</text>
<text x="169.4" y="200.8">GND</text>
<text x="248.1" y="198.3">HDMI0_DATA1_N</text>
<text x="248.1" y="203.4">HDMI0_DATA0_P</text>
<text x="253.2" y="200.8">GND</text>
<text x="34.8" y="205.9">+5V</text>
<text x="34.8" y="208.4">+5V</text>
<text x="126.2" y="205.9">+3V3</text>
<text x="126.2" y="208.4">+3V3</text>
<text x="161.8" y="205.9">DA1_P</text>
<text x="169.4" y="208.4">GND</text>
<text x="248.1" y="205.9">HDMI0_DATA0_N</text>
<text x="250.7" y="208.4">GND</text>
<text x="34.8" y="210.9">+5V</text>
<text x="126.2" y="210.9">+1V8</text>
<text x="126.2" y="213.5">+1V8</text>
<text x="161.8" y="210.9">DAC_N</text>
<text x="161.8" y="213.5">DAC_P</text>
<text x="248.1" y="210.9">HDMI0_CLOCK_P</text>
<text x="248.1" y="213.5">HDMI0_CLOCK_N</text>
<text x="34.8" y="218.6">NRPIBOOT</text>
<text x="34.8" y="221.1">PI_LED_NPWR</text>
<text x="121.2" y="216">PWR_BUTTON</text>
<text x="169.4" y="216">GND</text>
<text x="250.7" y="216">GND</text>
<text x="123.7" y="226.2">NEXTRST</text>
<text x="126.2" y="223.6">GND</text>
<text x="166.8" y="226.2">HDMI0_SDA</text>
<text x="169.4" y="223.6">GND</text>
<text x="248.1" y="226.2">HDMI0_SCL</text>
<text x="250.7" y="223.6">GND</text>
<text x="171.9" y="251.6">GND</text>
<text x="225.3" y="251.6">NRPIBOOT</text>
<text x="42.5" y="254.1">+3V3</text>
<text x="80.5" y="254.1">PI_LED_NPWR</text>
<text x="42.5" y="266.8">+3V3</text>
<text x="80.5" y="266.8">PI_NLED_ACTIVITY</text>
<text x="171.9" y="264.3">GND</text>
<text x="220.2" y="264.3">PWM-BL</text>
<text x="42.5" y="279.5">+3V3</text>
<text x="80.5" y="279.5">LED_MODEM</text>
<text x="78" y="287.1">PWR_BUTTON</text>
<text x="39.9" y="294.8">POWER_SWITCH</text>
<text x="83.1" y="294.8">GPIO3</text>
<text x="42.5" y="304.9">+3V3</text>
<text x="42.5" y="310">PI_LED_NPWR</text>
<text x="100.8" y="310">GPIO1</text>
<text x="85.6" y="315">GND</text>
</g>
</svg>
